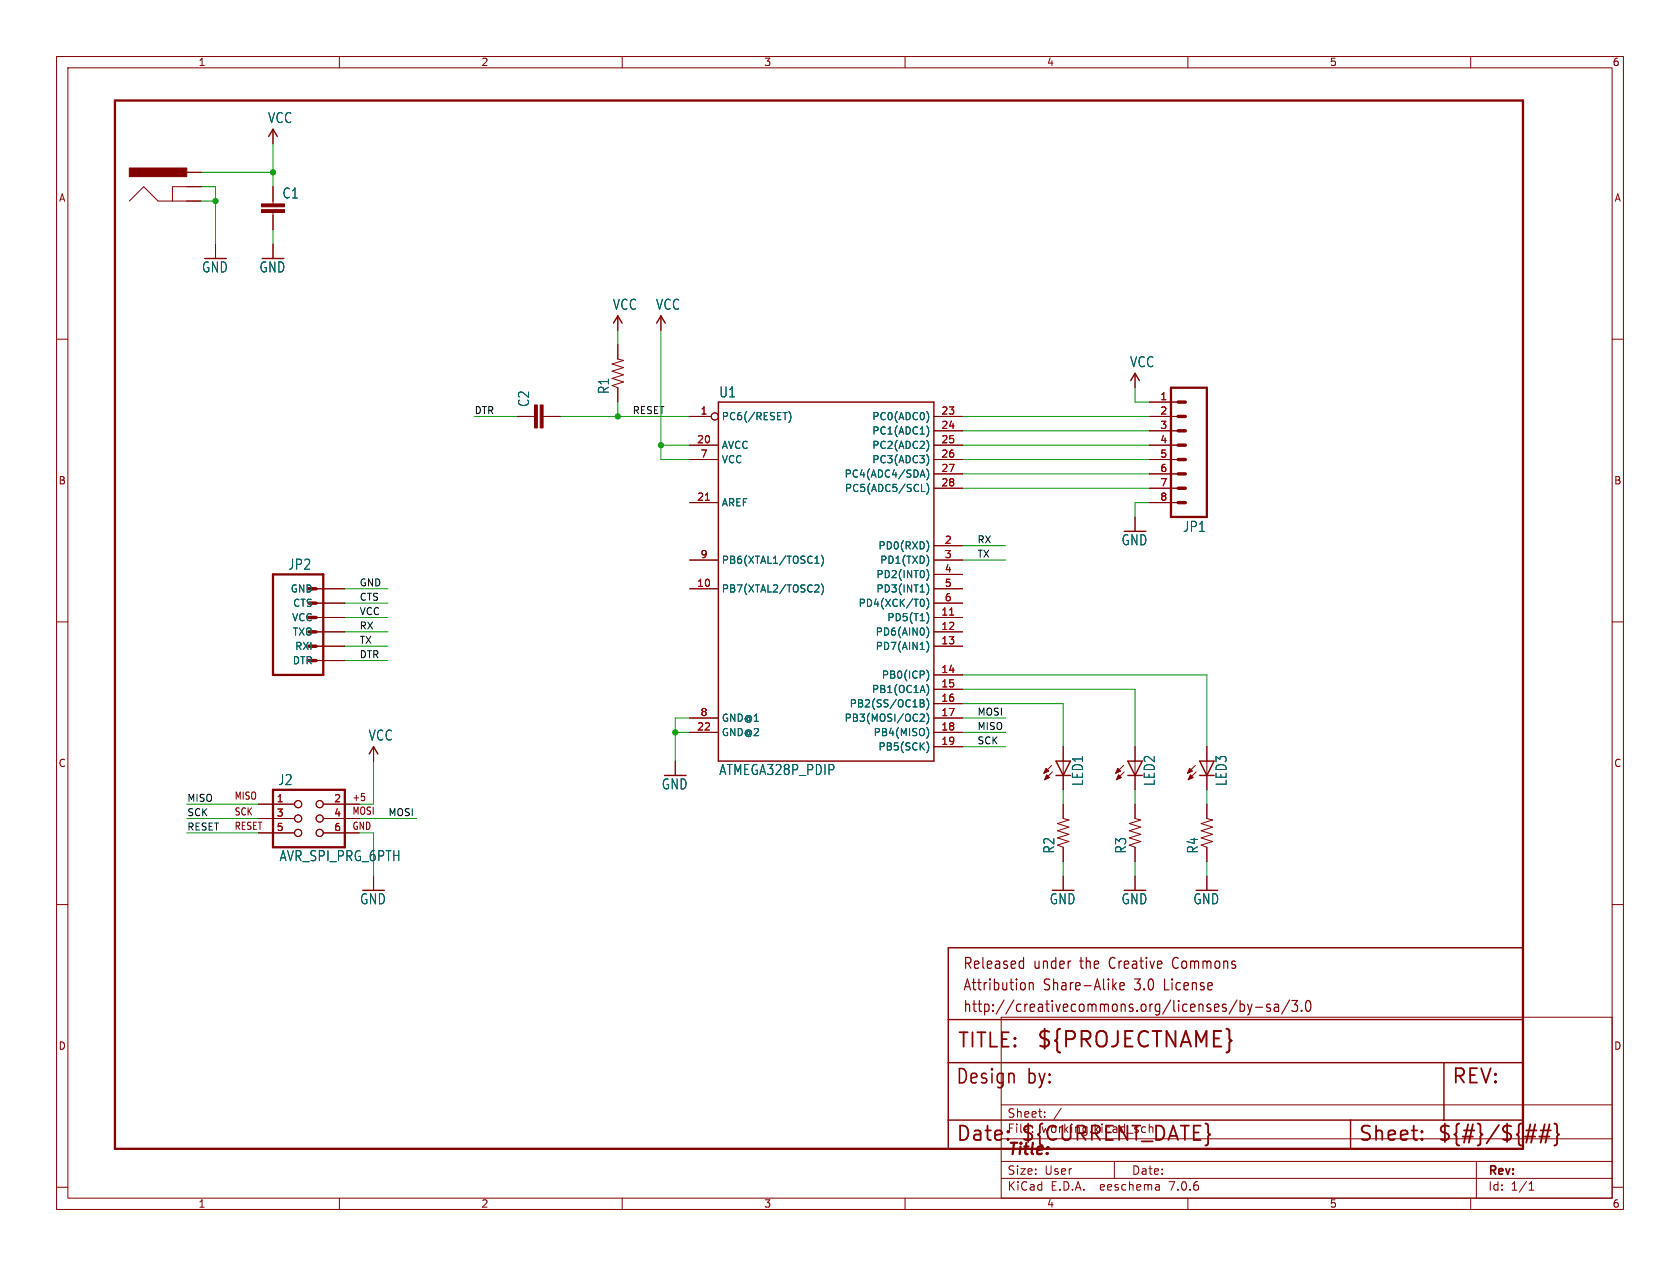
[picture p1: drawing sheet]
<svg xmlns="http://www.w3.org/2000/svg" width="297mm" height="224mm" viewBox="0 0 297 224" stroke-linecap="round" stroke-linejoin="round" font-family="sans-serif">
<g fill="none" stroke="#840000" stroke-width=".18">
<path d="M10 10h277v203.9h-277zM12 12h273v199.9h-273zM60 10v2M110 10v2M160 10v2M210 10v2M260 10v2M22.9 35.6l2.5-2.6 2.5 2.6h7.7M33 30.5h2.6M35.6 33h-5.1v2.6M48.3 22.9v2.5M48.3 33v3.1"/>
<path d="M48.3 37.6v3M10 60h2M38.1 43.2v2.5M48.3 43.2v2.5M109.2 55.9v2.5M116.8 55.9v2.5M285 60h2M91.4 73.7h3.1M96 73.7h3.1M109.2 61v2.5l1 .3-2 .6 2 .6-2 .7 2 .6-2 .6 2 .7-2 .6 1 .4v2.5M121.9 73.7h3.8M121.9 78.7h5.1"/>
<path d="M165.1 73.7h5.1M165.1 76.2h5.1M165.1 78.7h5.1M200.7 66v2.6M203.2 71.1h5.1M203.2 73.7h5.1M203.2 76.2h5.1M203.2 78.7h5.1M121.9 81.3h5.1M121.9 88.9h5.1M121.9 99.1h5.1M165.1 81.3h5.1"/>
<path d="M165.1 83.8h5.1M165.1 86.4h5.1M165.1 96.5h5.1M165.1 99.1h5.1M200.7 91.4v2.6M203.2 81.3h5.1M203.2 83.8h5.1M203.2 86.4h5.1M203.2 88.9h5.1M10 110h2M55.9 116.8h5.1M55.9 114.3h5.1"/>
<path d="M55.9 111.8h5.1M55.9 109.2h5.1M55.9 106.7h5.1M55.9 104.1h5.1M121.9 104.1h5.1M165.1 114.3h5.1M165.1 111.8h5.1M165.1 109.2h5.1M165.1 106.7h5.1M165.1 104.1h5.1M165.1 119.4h5.1M165.1 101.6h5.1"/>
<path d="M285 110h2M66 132.1v2.5M119.4 134.6v2.6M121.9 127h5.1M121.9 129.5h5.1M165.1 121.9h5.1M165.1 124.5h5.1M165.1 127h5.1M165.1 129.5h5.1M165.1 132.1h5.1M185.9 135.4l-1.4 1.4M186.1 136.5l-1.4 1.4"/>
<path d="M188 132.1v7.6M198.6 135.4l-1.4 1.4M198.8 136.5l-1.4 1.4M200.7 132.1v7.6M211.3 135.4l-1.4 1.4M211.5 136.5l-1.4 1.4M213.4 132.1v7.6M10 160h2M45.7 142.2h6.4M45.7 144.8h6.4M45.7 147.3h6.4M57.1 142.2h6.4"/>
<path d="M57.1 144.8h6.4M57.1 147.3h6.4M64.4 141v.5M66 154.9v2.6M188 142.2v2.6l1 .2-2.1 .7 2.1 .6-2.1 .6 2.1 .7-2.1 .6 2.1 .6-2.1 .7 1.1 .4v2.5M188 154.9v2.6M200.7 142.2v2.6l1 .2-2.1 .7 2.1 .6-2.1 .6 2.1 .7-2.1 .6 2.1 .6-2.1 .7 1.1 .4v2.5M200.7 154.9v2.6M213.4 142.2v2.6l1 .2-2.1 .7 2.1 .6-2.1 .6 2.1 .7-2.1 .6 2.1 .6-2.1 .7 1.1 .4v2.5M213.4 154.9v2.6M285 160h2M177 179.9h108v32h-108z"/>
<path d="M177 195.4h108M184.7 197.5v.1M184.7 196.7v.1M187.6 196l-1.3 2M10 210h2M60 211.9v2M110 211.9v2M160 211.9v2M177 208.4h108M177 205.4h108M177 201.4h108M197 205.4v3"/>
<path d="M204.9 209.6l.1 .9M205 210.4l-.2 .1M205 209.9h-.2M210 211.9v2M260 211.9v2M261 205.4v6.5M270.3 210.5h.9M270.3 209.4l.4-.4v1.5M285 210h2"/>
<circle cx="126.4" cy="73.7" r=".63"/>
<circle cx="52.7" cy="147.3" r=".63"/>
<circle cx="52.7" cy="142.2" r=".63"/>
<circle cx="52.7" cy="144.8" r=".63"/>
<circle cx="56.5" cy="144.8" r=".63"/>
<circle cx="56.5" cy="147.3" r=".63"/>
<circle cx="56.5" cy="142.2" r=".63"/>
</g>
<g fill="none" stroke="#840000" stroke-width=".25">
<path d="M47.5 24.1l.8-1.2 .7 1.2M108.5 57.2l.7-1.3 .8 1.3M116.1 57.2l.7-1.3 .8 1.3M127 71.1h38.1v63.5h-38.1zM199.9 67.3l.8-1.3 .7 1.3M65.3 133.4l.7-1.3 .8 1.3M186.7 137.2h2.5M186.7 134.6h2.5l-1.2 2.6zM199.4 137.2h2.5M199.4 134.6h2.5l-1.2 2.6zM212.1 137.2h2.5M212.1 134.6h2.5l-1.2 2.6z"/>
<path d="M167.6 167.6h101.6v35.6h-101.6zM167.6 198.1h101.6M167.6 180.3h101.6M167.6 188h101.6M238.8 198.1v5.1M255.3 188v10.1"/>
</g>
<g fill="none" stroke="#840000" stroke-width=".32">
<path d="M269.8 199.9h1.8M271.4 198.9l-.7 3.2M272.4 199.9h1.8M273.1 198.9l-.7 3.2M273.9 198.9l-.7 3.2M274.8 198.7l.3 .2 .2 .2v1.2l.3 .4-.3 .3v1.2l-.2 .3-.3 .1M178.2 201.4l.1 .1-.1 .1M251.4 201.4l.1 .1-.1 .1M251.4 201.4l-.1 .1 .1 .1M251.4 200.1v.2M251.4 201.4v.2M251.4 200.1l.1 .1-.1 .1"/>
<path d="M251.4 200.1l-.1 .1 .1 .1M269.6 201h1.8M272.1 201h1.8"/>
</g>
<g fill="none" stroke="#840000" stroke-width=".21">
<path d="M180.5 170l.4 .1M180.9 169.3v2M180.9 171.2l-.4 .1M181.2 174v.9M182 173.8v1.3M182 174a.4 .4 0 0 1 .6-.1l.1 1.2M196.9 174.4l.5 .7M197.4 173.8l-.7 .7M198 174.4l.8-.1-.1-.4-.5-.1-.2 .3 .1 .9 .1 .1 .5-.1M218.7 176.9l-1.4 2.5M219.2 177v1.9M219.2 177.7l.5-.1 .3 .4v.5l-.1 .3-.2 .1-.5-.1"/>
<path d="M220.6 177.6l.4 1.3M221 178.9l-.2 .5-.2 .1M221.3 177.6l-.3 1.3M222 178.2h1.2M224.5 177.7l-.3-.1a.34 .34 0 0 0-.3 .3 .34 .34 0 0 0 .3 .4h.2a.34 .34 0 0 1 .2 .3 .34 .34 0 0 1-.2 .3l-.5-.1M225.3 177.7l.2-.1 .5 .1v1.2M226 178.1l-.5 .1a.4 .4 0 0 0-.3 .3 .4 .4 0 0 0 .3 .4l.5-.1M228 176.9l-1.4 2.5M228.4 177h1l-.6 .7a.45 .45 0 0 1 .6 .4v.4l-.2 .3-.6 .1-.2-.2M230.1 178.7v.2M231 177.1a.37 .37 0 0 1 .4-.1 .37 .37 0 0 1 .3 .3v.9a.71 .71 0 0 1-.4 .7h-.1a1.44 1.44 0 0 1-.2-1.8z"/>
</g>
<path d="M20.3 17.8h248.9v185.4h-248.9zM207 68.6h6.4v22.8h-6.4zM48.3 101.6h8.8v17.8h-8.8zM48.3 139.7h12.7v10.2h-12.7z" fill="none" stroke="#840000" stroke-width=".41"/>
<g fill="none" stroke="#840000" stroke-width=".61">
<path d="M208.3 71.1h1.2M208.3 73.7h1.2M208.3 76.2h1.2M208.3 78.7h1.2M208.3 81.3h1.2M208.3 83.8h1.2M208.3 86.4h1.2M208.3 88.9h1.2M54.6 116.8h1.3M54.6 114.3h1.3M54.6 111.8h1.3M54.6 109.2h1.3"/>
<path d="M54.6 106.7h1.3M54.6 104.1h1.3"/>
</g>
<g fill="#840000" stroke="#840000" stroke-width=".18">
<path d="M210.3 135.9l.5 .5-.9 .4z"/>
<path d="M210.4 137l.5 .5-.8 .4z"/>
<path d="M46.2 37.1h4.1v.5h-4.1z"/>
<path d="M46.2 36.1h4.1v.5h-4.1z"/>
<path d="M22.9 29.7h10.1v1.5h-10.1z"/>
<path d="M95.5 71.6h.5v4.1h-.5z"/>
<path d="M94.5 71.6h.5v4.1h-.5z"/>
<path d="M184.9 135.9l.5 .5-.9 .4z"/>
<path d="M185 137l.5 .5-.8 .4z"/>
<path d="M197.6 135.9l.5 .5-.9 .4z"/>
<path d="M197.7 137l.5 .5-.8 .4z"/>
</g>
<g fill="none" stroke="#006464" stroke-width=".18">
<path d="M138.4 73h.8M139.5 72.8a1.46 1.46 0 0 1 0 1.9M163.9 72.8a1.49 1.49 0 0 1 0 1.9M163.9 75.4a1.49 1.49 0 0 1 0 1.8M163.9 77.9a1.49 1.49 0 0 1 0 1.8M144.1 99.6h.7M144.3 98.6l.1-.2v1.2M145.2 98.2a1.46 1.46 0 0 1 0 1.9M162.8 84h.6M162.9 86.9h.6M163.1 83.1l.4 1.3M163.8 85.5a1.46 1.46 0 0 1 0 1.9"/>
<path d="M163.9 83a1.47 1.47 0 0 1-.1 1.9M163.9 80.5a1.49 1.49 0 0 1 0 1.8M164 95.9l.2 .6-.2 .8M164.1 98.7v.9M144.2 103.4l.5 .1 .1 .3-.8 .9h.8M145.2 103.3a1.46 1.46 0 0 1 0 1.9M163 106a.68 .68 0 0 1 .4 .6 .68 .68 0 0 1-.4 .7M163.8 103.3a1.46 1.46 0 0 1 0 1.9M163.8 105.8a1.46 1.46 0 0 1 0 1.9M163.8 113.4a1.46 1.46 0 0 1 0 2M163.8 118.5a1.46 1.46 0 0 1 0 1.9M163.9 108.4a1.49 1.49 0 0 1 0 1.8"/>
<path d="M163.9 100.8a1.47 1.47 0 0 1-.1 1.9M163.9 110.9a1.47 1.47 0 0 1-.1 1.9M162.7 123.8l.6 .1v.2l-.2 .3M162.7 124.4h.4M162.9 126.3l.4 .1 .1 .3-.8 .9h.8M163.1 124.4l.3 .2-.1 .3-.6 .1M163.8 121a1.46 1.46 0 0 1 0 2M163.8 123.6a1.46 1.46 0 0 1 0 1.9M163.8 126.1a1.46 1.46 0 0 1 0 2M163.9 131.3a1.47 1.47 0 0 1-.1 1.8M163.9 128.7a1.49 1.49 0 0 1 0 1.8"/>
</g>
<path d="M124.7 88.5h.7M167.9 108.8h.7" fill="none" stroke="#a90000" stroke-width=".18"/>
<g fill="none" stroke="#009600" stroke-width=".18">
<path d="M35.6 30.5h12.7M35.6 33h2.5v10.2M35.6 35.6h2.5M48.3 25.4v7.6M48.3 40.6v2.6M109.2 58.4v2.6M116.8 58.4v22.9h5.1M83.8 73.7h7.6M99.1 73.7h22.8M109.2 71.1v2.6M116.8 78.7h5.1M170.2 78.7h33"/>
<path d="M170.2 73.7h33M170.2 76.2h33M200.7 68.6v2.5h2.5M170.2 81.3h33M170.2 86.4h33M170.2 83.8h33M170.2 96.5h7.6M170.2 99.1h7.6M203.2 88.9h-2.5v2.5M61 111.8h7.6M61 114.3h7.6M61 109.2h7.6"/>
<path d="M61 106.7h7.6M61 116.8h7.6M61 104.1h7.6M170.2 119.4h43.2v12.7M66 134.6v7.6h-2.5M119.4 129.5h2.5M121.9 127h-2.5v7.6M170.2 127h7.6M170.2 129.5h7.6M170.2 121.9h30.5v10.2M170.2 124.5h17.8v7.6M170.2 132.1h7.6"/>
<path d="M188 139.7v2.5M200.7 139.7v2.5M213.4 139.7v2.5M33 147.3h12.7M33 144.8h12.7M33 142.2h12.7M63.5 144.8h10.2M66 147.3v7.6M188 152.4v2.5M200.7 152.4v2.5M213.4 152.4v2.5"/>
</g>
<g fill="#009600" stroke="#009600" stroke-width=".18">
<circle cx="116.8" cy="78.7" r=".46"/>
<circle cx="109.2" cy="73.7" r=".46"/>
<circle cx="119.4" cy="129.5" r=".46"/>
<circle cx="48.3" cy="30.5" r=".46"/>
<circle cx="38.1" cy="35.6" r=".46"/>
</g>
<text font-size="3.8" fill="#840000" x="183.1" y="185.7">${PROJECTNAME}</text>
<g font-size="3.5" fill="#840000">
<text x="169.2" y="185.7">TITLE:</text>
<text x="168.9" y="192.1">Design</text>
<text x="181.6" y="192.1">by:</text>
<text x="256.5" y="192.1">REV:</text>
<text x="168.9" y="202.2">Date:</text>
<text x="180.3" y="202.2">${CURRENT_DATE}</text>
<text x="240" y="202.2">Sheet:</text>
<text x="254" y="202.2">${#}/${##}</text>
</g>
<text font-size="2.8" fill="#840000" x="178" y="204.8">Title:</text>
<g font-size="2.7" fill="#840000">
<text x="170.2" y="171.7">Released</text>
<text x="182.7" y="171.7">under</text>
<text x="191.1" y="171.7">the</text>
<text x="196.5" y="171.7">Creative</text>
<text x="208" y="171.7">Commons</text>
<text x="170.2" y="175.5">Attribution</text>
<text x="170.2" y="179.3">http://creativecommons.org/licenses/by-sa/3.0</text>
<text x="184.5" y="175.5">Share-Alike</text>
<text x="200.8" y="175.5">3.0</text>
<text x="206.2" y="175.5">License</text>
</g>
<g font-size="2.5" fill="#006464">
<text x="47.3" y="22">VCC</text>
<text x="49.8" y="35.3">C1</text>
<text x="35.6" y="48.4">GND</text>
<text x="45.8" y="48.4">GND</text>
<text x="108.3" y="55">VCC</text>
<text x="115.9" y="55">VCC</text>
<text x="199.7" y="65.2">VCC</text>
<text x="107.9" y="69.8" transform="rotate(-90 107.9 69.8)">R1</text>
<text x="127.1" y="70.5">U1</text>
<text x="93.7" y="72.1" transform="rotate(-90 93.7 72.1)">C2</text>
<text x="209" y="94.3">JP1</text>
<text x="50.9" y="101">JP2</text>
<text x="198.2" y="96.7">GND</text>
<text x="65.1" y="131.2">VCC</text>
<text x="127.1" y="137.3">ATMEGA328P_PDIP</text>
<text x="49.1" y="139.1">J2</text>
<text x="116.9" y="139.8">GND</text>
<text x="191.7" y="139.1" transform="rotate(-90 191.7 139.1)">LED1</text>
<text x="204.4" y="139.1" transform="rotate(-90 204.4 139.1)">LED2</text>
<text x="217.1" y="139.1" transform="rotate(-90 217.1 139.1)">LED3</text>
<text x="49.3" y="152.5">AVR_SPI_PRG_6PTH</text>
<text x="186.6" y="151.1" transform="rotate(-90 186.6 151.1)">R2</text>
<text x="199.3" y="151.1" transform="rotate(-90 199.3 151.1)">R3</text>
<text x="212" y="151.1" transform="rotate(-90 212 151.1)">R4</text>
<text x="63.6" y="160.2">GND</text>
<text x="185.5" y="160.2">GND</text>
<text x="198.2" y="160.2">GND</text>
<text x="210.9" y="160.2">GND</text>
</g>
<g font-size="2.1" fill="#840000">
<text x="178" y="197.9">Sheet:</text>
<text x="178" y="200.6">File:</text>
<text x="184.1" y="200.6">working.kicad_sch</text>
<text x="178" y="208">Size:</text>
<text x="184.7" y="208">User</text>
<text x="200" y="208">Date:</text>
<text x="263" y="208.2">Rev:</text>
<text x="178" y="210.8">KiCad</text>
<text x="185.7" y="210.8">E.D.A.</text>
<text x="194.6" y="210.8">eeschema</text>
<text x="207" y="210.8">7.0.6</text>
<text x="263" y="210.8">Id:</text>
<text x="267.1" y="210.8">1/1</text>
</g>
<g font-size="1.8" fill="#840000">
<text x="35" y="11.9">1</text>
<text x="85" y="11.9">2</text>
<text x="135" y="11.9">3</text>
<text x="185" y="11.9">4</text>
<text x="235" y="11.9">5</text>
<text x="285" y="11.9">6</text>
<text x="10.3" y="35.9">A</text>
<text x="285.3" y="35.9">A</text>
<text x="10.3" y="85.9">B</text>
<text x="285.3" y="85.9">B</text>
<text x="10.3" y="135.9">C</text>
<text x="285.3" y="135.9">C</text>
<text x="41.4" y="141.6">MISO</text>
<text x="62.2" y="141.9">+5</text>
<text x="41.4" y="147">RESET</text>
<text x="41.4" y="144.4">SCK</text>
<text x="62.2" y="144.3">MOSI</text>
<text x="10.3" y="185.9">D</text>
<text x="285.3" y="185.9">D</text>
<text x="35" y="213.8">1</text>
<text x="85" y="213.8">2</text>
<text x="135" y="213.8">3</text>
<text x="185" y="213.8">4</text>
<text x="235" y="213.8">5</text>
<text x="285" y="213.8">6</text>
</g>
<g font-size="1.8" fill="#a90000">
<text x="205" y="70.9">1</text>
<text x="123.8" y="73.4">1</text>
<text x="166.3" y="73.4">23</text>
<text x="166.3" y="75.9">24</text>
<text x="205" y="73.4">2</text>
<text x="205" y="75.9">3</text>
<text x="123.1" y="78.5">20</text>
<text x="123.8" y="81">7</text>
<text x="166.3" y="78.5">25</text>
<text x="166.3" y="81">26</text>
<text x="166.3" y="83.6">27</text>
<text x="205" y="78.5">4</text>
<text x="205" y="81">5</text>
<text x="205" y="83.6">6</text>
<text x="123.1" y="88.6">21</text>
<text x="166.3" y="86.1">28</text>
<text x="205" y="86.1">7</text>
<text x="205" y="88.6">8</text>
<text x="123.8" y="98.8">9</text>
<text x="166.9" y="96.3">2</text>
<text x="166.9" y="98.8">3</text>
<text x="166.9" y="101.3">4</text>
<text x="123.1" y="103.9">10</text>
<text x="166.9" y="103.9">5</text>
<text x="166.9" y="106.4">6</text>
<text x="166.3" y="109">11</text>
<text x="166.3" y="111.5">12</text>
<text x="166.3" y="114">13</text>
<text x="166.3" y="119.1">14</text>
<text x="166.3" y="121.7">15</text>
<text x="166.3" y="124.2">16</text>
<text x="123.1" y="129.3">22</text>
<text x="123.8" y="126.7">8</text>
<text x="166.3" y="126.7">17</text>
<text x="166.3" y="129.3">18</text>
<text x="166.3" y="131.8">19</text>
<text x="48.8" y="142">1</text>
<text x="59" y="142">2</text>
<text x="48.8" y="144.5">3</text>
<text x="48.8" y="147.1">5</text>
<text x="59" y="144.5">4</text>
<text x="59" y="147.1">6</text>
</g>
<g font-size="1.8" fill="#006464">
<text x="127.5" y="74.5">PC6(/RESET)</text>
<text x="154.1" y="74.5">PC0(ADC0)</text>
<text x="154.1" y="77.1">PC1(ADC1)</text>
<text x="127.5" y="79.6">AVCC</text>
<text x="127.5" y="82.1">VCC</text>
<text x="154.1" y="79.6">PC2(ADC2)</text>
<text x="154.1" y="82.1">PC3(ADC3)</text>
<text x="127.5" y="89.8">AREF</text>
<text x="149.2" y="84.7">PC4(ADC4/SDA)</text>
<text x="149.3" y="87.2">PC5(ADC5/SCL)</text>
<text x="127.5" y="99.9">PB6(XTAL1/TOSC1)</text>
<text x="155.2" y="97.4">PD0(RXD)</text>
<text x="155.5" y="99.9">PD1(TXD)</text>
<text x="51.3" y="105">GND</text>
<text x="51.7" y="107.5">CTS</text>
<text x="127.5" y="105">PB7(XTAL2/TOSC2)</text>
<text x="151.7" y="107.5">PD4(XCK/T0)</text>
<text x="154.8" y="102.5">PD2(INT0)</text>
<text x="154.8" y="105">PD3(INT1)</text>
<text x="51.5" y="110.1">VCC</text>
<text x="51.7" y="112.6">TXO</text>
<text x="154.7" y="112.6">PD6(AIN0)</text>
<text x="156.8" y="110.1">PD5(T1)</text>
<text x="51.7" y="117.7">DTR</text>
<text x="52.1" y="115.2">RXI</text>
<text x="154.7" y="115.2">PD7(AIN1)</text>
<text x="150.1" y="125.3">PB2(SS/OC1B)</text>
<text x="154" y="122.8">PB1(OC1A)</text>
<text x="155.8" y="120.2">PB0(ICP)</text>
<text x="127.5" y="130.4">GND@2</text>
<text x="127.5" y="127.9">GND@1</text>
<text x="149.2" y="127.9">PB3(MOSI/OC2)</text>
<text x="154.3" y="130.4">PB4(MISO)</text>
<text x="155.2" y="132.9">PB5(SCK)</text>
</g>
<text font-size="1.8" fill="#009600" x="62.2" y="147">GND</text>
<g font-size="1.7" fill="#0f0f0f">
<text x="83.8" y="73.3">DTR</text>
<text x="111.8" y="73.3">RESET</text>
<text x="172.7" y="98.7">TX</text>
<text x="172.7" y="96.2">RX</text>
<text x="63.5" y="106.3">CTS</text>
<text x="63.5" y="103.8">GND</text>
<text x="63.5" y="108.9">VCC</text>
<text x="63.5" y="111.4">RX</text>
<text x="63.5" y="114">TX</text>
<text x="63.5" y="116.5">DTR</text>
<text x="172.7" y="129.2">MISO</text>
<text x="172.7" y="131.7">SCK</text>
<text x="172.7" y="126.7">MOSI</text>
<text x="33" y="141.9">MISO</text>
<text x="33" y="144.4">SCK</text>
<text x="33" y="147">RESET</text>
<text x="68.6" y="144.4">MOSI</text>
</g>
</svg>
